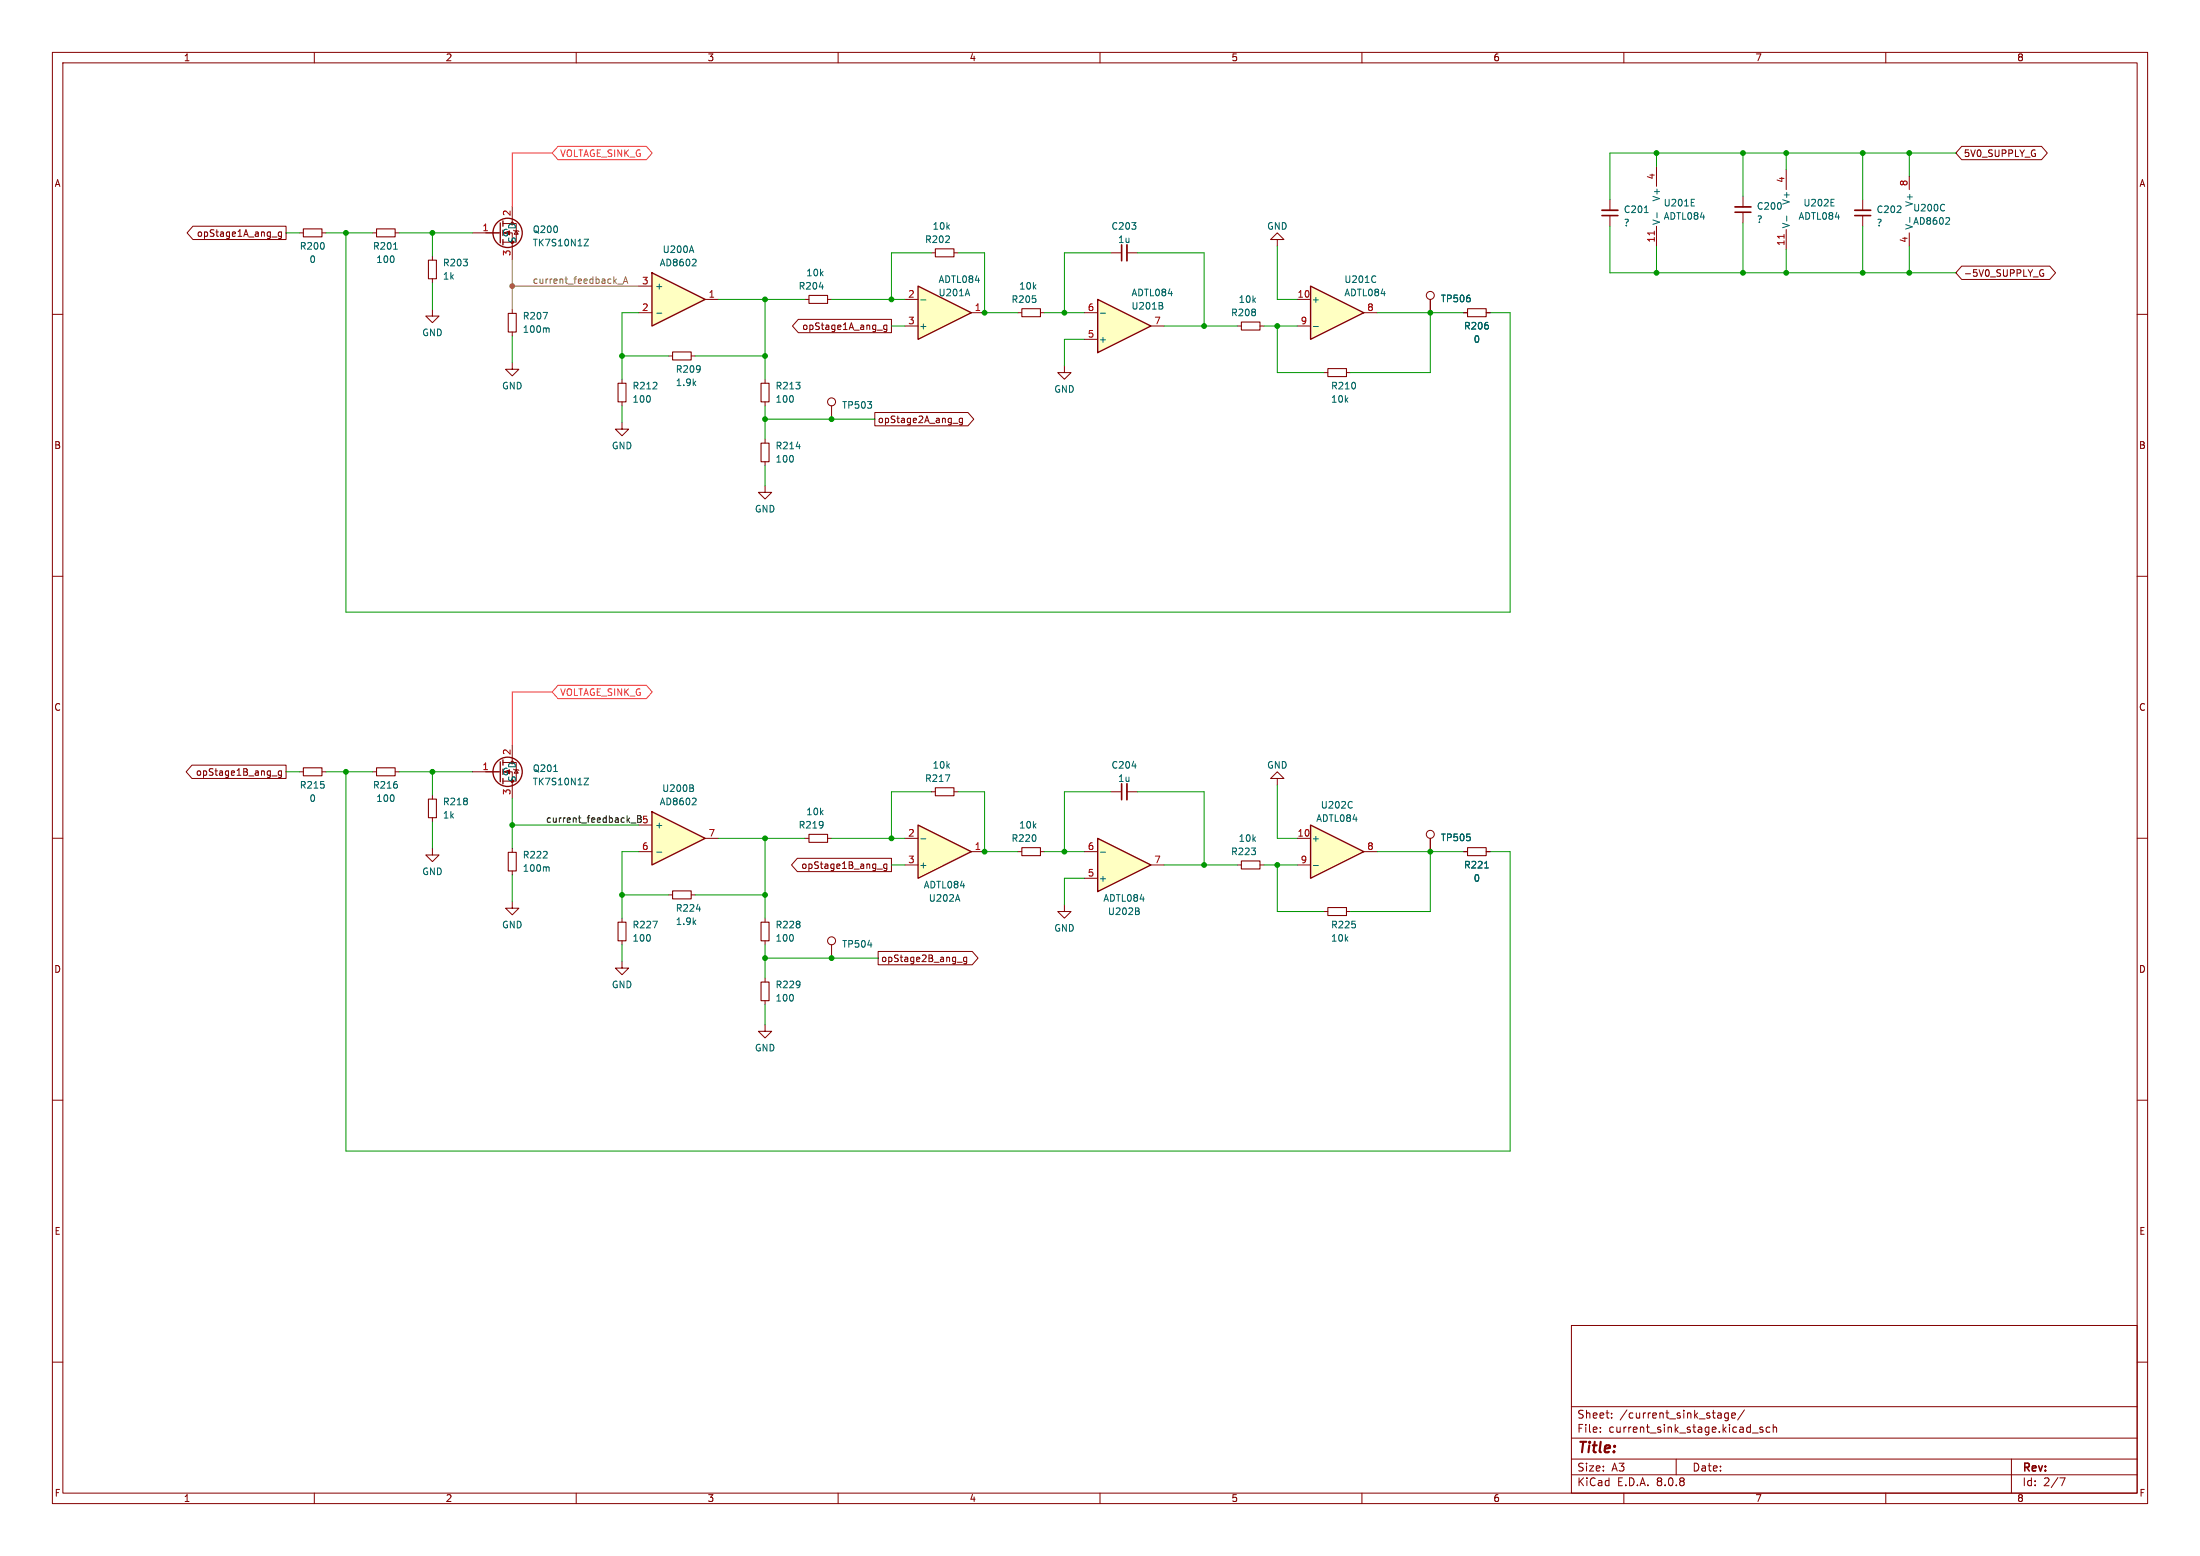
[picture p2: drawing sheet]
<svg xmlns="http://www.w3.org/2000/svg" width="420mm" height="297mm" viewBox="0 0 420 297" stroke-linecap="round" stroke-linejoin="round" font-family="sans-serif">
<g fill="none" stroke="#840000" stroke-width=".19">
<path d="M10 10h400v277h-400zM12 12h396v273h-396zM60 10v2M110 10v2M160 10v2M210 10v2M260 10v2M310 10v2M360 10v2M307.3 38.1v2M332.7 37.5v2M364.5 33.7v2.5"/>
<path d="M153.7 57.2h.7M158 57.2h.7M307.3 41.1v2.1M332.7 40.5v2M364.5 44.5v2.5M10 60h2M158.7 77.5v2.5M236.2 62.2h.8M240.5 62.2h.8M408 60h2M146 83.8v.8M146 88.1v.8"/>
<path d="M10 110h2M408 110h2M10 160h2M57.1 147.3h.8M61.5 147.3h.7M71.1 147.3h.8M75.4 147.3h.8M90.2 147.3h5.3M96 147.3h1.8v5.1M96 145.5h2.6v3.6h-2.6M97.8 142.2v3.3M98.6 146.9l.3 .7h-.7z"/>
<path d="M408 160h2M82.5 161.9v1.3h1.3l-1.3 1.3-1.2-1.3h1.2M97.8 161.9v.8M97.8 166.2v.8M146 175.3v.7M146 179.6v.7M153.7 160h.7M158 160h.7M118.7 183.5v1.3h1.3l-1.3 1.3-1.2-1.3h1.2M10 210h2M408 210h2M300 253h108v32h-108z"/>
<path d="M10 260h2M300 278.5h108M300 274.5h108M300 268.5h108M305.5 273.2v.2M305.5 272.5v.1M307.7 270.5v.2M307.7 269.8v.1M320 278.5v3M329.9 269.8l-.4-.1-.3 .3 .2 .6h.5M329.9 269.7v1.2l-.2 .3-.4-.1M330.6 270.2l.7-.2-.1-.2-.4-.1-.2 .2 .1 .7h.5"/>
<path d="M333 269.1l-1.3 1.9M334.5 273.5h1.2M336.5 272.5l-.3-.1-.3 .2 .1 .2 .5 .2v.3h-.6M337.9 272.5l-.5-.1-.2 .3 .1 .6h.6M338.5 272.5l.2-.1 .4 .1 .1 .9M338.5 271.9v1.5M384 278.5v6.5M408 260h2M60 285v2M110 285v2M160 285v2M210 285v2"/>
<path d="M260 285v2M300 281.5h108M310 285v2M360 285v2M393.2 282.1h1l-.6 1.5"/>
<circle cx="158.7" cy="76.7" r=".76"/>
</g>
<path d="M331.2 39.5h3.1M305.8 40.1h3.1" fill="none" stroke="#840000" stroke-width=".33"/>
<path d="M305.8 41.1h3.1M331.2 40.5h3.1" fill="none" stroke="#840000" stroke-width=".3"/>
<path d="M371.2 39.1h.1M156.4 54.8h.8M313.9 40.6h.7M371.2 40.1v.1M371.9 41.5l.3 .3-.1 .3-.7 .7h.8M152 85.2h.8M105.7 147.3h.7M111.5 148.5h.9l-.9 1.3h.9M104.5 165.5l.3 .1v.7" fill="none" stroke="#006464" stroke-width=".19"/>
<path d="M154.4 56.4h3.6v1.5h-3.6zM237 61.5h3.5v1.5h-3.5zM145.3 84.6h1.5v3.5h-1.5zM57.9 146.6h3.6v1.5h-3.6zM71.9 146.6h3.5v1.5h-3.5zM154.4 159.3h3.6v1.5h-3.6zM97 162.7h1.6v3.5h-1.6zM145.3 176h1.5v3.6h-1.5z" fill="none" stroke="#840000" stroke-width=".2"/>
<g fill="none" stroke="#840000" stroke-width=".25">
<path d="M95.5 145.4v3.8M96 145v1.1M96 148.6v1"/>
<circle cx="96.9" cy="147.3" r="2.79"/>
</g>
<path d="M209.5 57.2l10.2 5-10.2 5.1z" fill="#ffffc2"/>
<path d="M209.5 57.2l10.2 5-10.2 5.1z" fill="none" stroke="#840000" stroke-width=".25"/>
<g fill="none" stroke="#840000" stroke-width=".19">
<path d="M341 32.4v3.8M355.6 38.1v2M207 59.7h2.5M341 43.8v3.8M355.6 41.1v2.1M203.2 69.9v1.2h1.3l-1.3 1.3-1.3-1.3h1.3M207 64.8h2.5M219.7 62.2h2.5M146 92.7v1.3h1.3l-1.3 1.3-1.2-1.3h1.2M82.5 151.8v.7M82.5 156.1v.7M118.7 175.3v.7"/>
<path d="M118.7 179.6v.7M252.7 174h.8M257 174h.8"/>
</g>
<path d="M349.6 39.3h.6M349.6 38h.6M210.1 59.8h.9M221.7 58.3l.3 .3-.1 .3-.1 .1M221.8 57.8l.1 .2-.1 .3M341.1 41.2v1M124.6 175.8h.9l-.6 1.3" fill="none" stroke="#006464" stroke-width=".19"/>
<path d="M354.1 40.1h3" fill="none" stroke="#840000" stroke-width=".33"/>
<path d="M354.1 41.1h3" fill="none" stroke="#840000" stroke-width=".3"/>
<path d="M340.6 44.8v.7" fill="none" stroke="#a90000" stroke-width=".19"/>
<path d="M81.8 152.5h1.5v3.6h-1.5zM118 176h1.5v3.6h-1.5zM253.5 173.2h3.5v1.6h-3.5z" fill="none" stroke="#840000" stroke-width=".2"/>
<path d="M209.5 160l10.2 5.1-10.2 5.1z" fill="#ffffc2"/>
<path d="M209.5 160l10.2 5.1-10.2 5.1z" fill="none" stroke="#840000" stroke-width=".25"/>
<path d="M207 167.6h2.5M207 162.6h2.5M219.7 165.1h2.5" fill="none" stroke="#840000" stroke-width=".19"/>
<path d="M210.1 162.7h.9M217.2 173.9l.3 .2-.1 .3-.1 .2M217.3 173.4l.1 .1-.1 .3" fill="none" stroke="#006464" stroke-width=".19"/>
<path d="M175.3 54.6l10.1 5.1-10.1 5.1z" fill="#ffffc2"/>
<path d="M175.3 54.6l10.1 5.1-10.1 5.1z" fill="none" stroke="#840000" stroke-width=".25"/>
<g fill="none" stroke="#840000" stroke-width=".19">
<path d="M316.2 31.8v3.8M172.7 57.2h2.6M185.4 59.7h2.6M316.2 43.2v3.8M172.7 62.2h2.6M243.8 148.6h1.3l-1.3-1.3-1.2 1.3h1.2v1.3M127.6 170.8h.8M132 170.8h.7M158.7 180.3v2.6"/>
<circle cx="158.7" cy="179.6" r=".76"/>
</g>
<path d="M322.9 39.3h.6M322.9 38h.6M175.8 57.2h1M184.7 55.2l.4 1.3M316.3 40.6v1M132.9 173.5h.8M165.7 180.4h.8" fill="none" stroke="#006464" stroke-width=".19"/>
<path d="M128.4 170.1h3.6v1.5h-3.6z" fill="none" stroke="#840000" stroke-width=".2"/>
<path d="M315.8 44.1v.7" fill="none" stroke="#a90000" stroke-width=".19"/>
<path d="M124.5 154.9l10.1 5.1-10.1 5.1z" fill="#ffffc2"/>
<path d="M124.5 154.9l10.1 5.1-10.1 5.1z" fill="none" stroke="#840000" stroke-width=".25"/>
<g fill="none" stroke="#840000" stroke-width=".19">
<path d="M57.1 44.5h.8M61.5 44.5h.7M194.3 59.7h.8M198.6 59.7h.8M273 57.2v2.5M146 72.4v.8M146 76.7v.8M121.9 157.5h2.6M97.8 172.1v1.3h1.3l-1.3 1.2-1.3-1.2h1.3M121.9 162.6h2.6M134.6 160h2.6M203.2 172.7v1.3h1.3l-1.3 1.3-1.3-1.3h1.3"/>
<circle cx="273.1" cy="56.4" r=".76"/>
</g>
<path d="M132.1 150.4l.3 .3v.3l-.2 .1M132.2 149.9l.2 .1-.2 .3M132.7 152.3l.2 .3-.1 .3-.7 .7h.8M125.4 162.7h.9" fill="none" stroke="#006464" stroke-width=".19"/>
<path d="M57.9 43.7h3.6v1.5h-3.6zM195.1 58.9h3.5v1.6h-3.5zM145.3 73.2h1.5v3.5h-1.5z" fill="none" stroke="#840000" stroke-width=".2"/>
<path d="M175.3 157.5l10.1 5.1-10.1 5z" fill="#ffffc2"/>
<path d="M175.3 157.5l10.1 5.1-10.1 5z" fill="none" stroke="#840000" stroke-width=".25"/>
<g fill="none" stroke="#840000" stroke-width=".19">
<path d="M71.1 44.5h.8M75.4 44.5h.8M82.5 59.1v1.2h1.3l-1.3 1.3-1.2-1.3h1.2M82.5 48.9v.8M82.5 53.2v.8M97.8 59.1v.7M97.8 69.2v1.3h1.3l-1.3 1.3-1.3-1.3h1.3M97.8 63.4v.7M118.7 72.4v.8M118.7 76.7v.8M127.6 67.9h.8M132 67.9h.7"/>
<path d="M118.7 80.6v1.3h1.3l-1.3 1.3-1.2-1.3h1.2M172.7 160h2.6M172.7 165.1h2.6M185.4 162.6h2.6"/>
</g>
<path d="M75.1 47.6h.8M103.7 59.6h.8l-.5 1.3M104.5 62.6l.3 .2v.6M175.8 160.1h1M182.8 170.8l.4 1.2" fill="none" stroke="#006464" stroke-width=".19"/>
<path d="M71.9 43.7h3.5v1.5h-3.5zM81.8 49.7h1.5v3.5h-1.5zM97 59.8h1.6v3.6h-1.6zM118 73.2h1.5v3.5h-1.5zM128.4 67.2h3.6v1.5h-3.6z" fill="none" stroke="#840000" stroke-width=".2"/>
<path d="M124.5 52.1l10.1 5.1-10.1 5z" fill="#ffffc2"/>
<g fill="none" stroke="#840000" stroke-width=".25">
<path d="M95.5 42.5v3.9M96 42.2v1M96 45.7v1M124.5 52.1l10.1 5.1-10.1 5z"/>
<circle cx="96.9" cy="44.4" r="2.79"/>
</g>
<g fill="none" stroke="#840000" stroke-width=".19">
<path d="M97.8 39.4v3.3M90.2 44.5h5.3M96 44.5h1.8v5M96 42.7h2.6v3.5h-2.6M98.6 44.1l.3 .6h-.7zM121.9 59.7h2.6M121.9 54.6h2.6M134.6 57.2h2.6M177.8 48.3h.8M182.1 48.3h.8M212.1 48.3h2M215.1 48.3h2.1"/>
<path d="M243.8 45.7h1.3l-1.3-1.2-1.2 1.2h1.2v1.3"/>
</g>
<path d="M111.5 45.7h.9l-.9 1.2h.9M125.4 59.8h.9M132 46.9l.4 1.3M132.7 49.5l.2 .2-.1 .3-.7 .7h.8" fill="none" stroke="#006464" stroke-width=".19"/>
<path d="M178.6 47.5h3.5v1.5h-3.5z" fill="none" stroke="#840000" stroke-width=".2"/>
<path d="M215.1 46.7v3.1" fill="none" stroke="#840000" stroke-width=".33"/>
<path d="M214.1 46.7v3.1" fill="none" stroke="#840000" stroke-width=".3"/>
<path d="M250.2 157.5l10.1 5.1-10.1 5z" fill="#ffffc2"/>
<path d="M250.2 157.5l10.1 5.1-10.1 5z" fill="none" stroke="#840000" stroke-width=".25"/>
<g fill="none" stroke="#840000" stroke-width=".19">
<path d="M279.4 59.7h.8M283.7 59.7h.8M252.7 71.1h.8M257 71.1h.8M247.6 160h2.6M247.6 165.1h2.6M260.3 162.6h2.6M273 160v2.6M279.4 162.6h.8M283.7 162.6h.8"/>
<circle cx="273.1" cy="159.3" r=".76"/>
</g>
<path d="M258.1 153v.1M258.1 154.1v.1M250.7 165.2h1M283.4 165.7h.7" fill="none" stroke="#006464" stroke-width=".19"/>
<path d="M280.2 58.9h3.5v1.6h-3.5zM253.5 70.4h3.5v1.5h-3.5zM280.2 161.8h3.5v1.5h-3.5z" fill="none" stroke="#840000" stroke-width=".2"/>
<path d="M250.2 54.6l10.1 5.1-10.1 5.1z" fill="#ffffc2"/>
<path d="M250.2 54.6l10.1 5.1-10.1 5.1z" fill="none" stroke="#840000" stroke-width=".25"/>
<g fill="none" stroke="#840000" stroke-width=".19">
<path d="M374.5 27.9h15.2l1.1 1.3-1.1 1.3h-15.2l-1.1-1.3zM36.8 43.2h17.8v2.5h-17.8l-1.1-1.2zM51.9 45.2h1M53.7 44.3v1l-.2 .2h-.3M53.7 44.3h-.3l-.3 .2 .1 .6h.5M247.6 57.2h2.6M260.3 59.7h2.6M273 57.2v2.5M279.4 59.7h.8M283.7 59.7h.8M374.5 50.8h16.8l1.1 1.3-1.1 1.2h-16.8l-1.1-1.2zM390.1 51.5a.59 .59 0 0 0-.7 .6 .59 .59 0 0 0 .7 .6v-.5h-.2"/>
<path d="M152.4 61h17.8v2.5h-17.8l-1.1-1.3zM167 78.7h17.8l1.1 1.3-1.1 1.3h-17.8zM167.5 63h1M169.3 62.1v1l-.2 .2h-.3M169.3 62.1h-.4l-.2 .2 .1 .5h.5M183.7 79.8v1.1l-.2 .2-.3-.1M183.7 79.9l-.3-.1-.3 .3 .1 .5h.5M247.6 62.2h2.6M181.9 80.8h1M36.6 146h18v2.6h-18l-1.1-1.3zM51.9 148.1h1M53.7 147.1v1.1l-.2 .2h-.3"/>
<path d="M53.7 147.2l-.3-.1-.3 .3 .1 .5h.5M177.8 151.1h.8M182.1 151.1h.8M212.1 151.1h2M215.1 151.1h2.1M152.2 163.8h18v2.6h-18l-1.1-1.3zM167.5 165.9h1M169.3 164.9v1.1l-.2 .2-.3-.1M169.3 165l-.4-.1-.2 .3 .1 .5h.5M194.3 162.6h.8M198.6 162.6h.8M236.2 165.1h.8"/>
<path d="M240.5 165.1h.8M273 160v2.6M279.4 162.6h.8M283.7 162.6h.8M146 195.6v1.3h1.3l-1.3 1.2-1.2-1.2h1.2M146 186.7v.8M146 191v.8M167.6 181.6h18l1.1 1.3-1.1 1.3h-18zM182.7 183.7h1M184.5 182.7v1l-.2 .3-.3-.1M184.5 182.8l-.3-.1-.3 .2 .2 .6h.4"/>
</g>
<path d="M262.6 52.7v.1M262.6 53.8v.1M250.7 62.3h1M180.5 147.9h.8l-.5 1.3M216.1 146.2h.8M283.4 165.7h.7" fill="none" stroke="#006464" stroke-width=".19"/>
<path d="M178.6 150.4h3.5v1.5h-3.5zM195.1 161.8h3.5v1.5h-3.5zM237 164.3h3.5v1.6h-3.5zM145.3 187.5h1.5v3.5h-1.5z" fill="none" stroke="#840000" stroke-width=".2"/>
<path d="M215.1 149.6v3.1" fill="none" stroke="#840000" stroke-width=".33"/>
<path d="M214.1 149.6v3.1" fill="none" stroke="#840000" stroke-width=".3"/>
<path d="M105.4 29.2h-7.6v10.2M106.5 27.9h16.9l1.1 1.3-1.1 1.3h-16.9l-1.1-1.3zM105.4 132.1h-7.6v10.1M106.5 130.8h16.9l1.1 1.3-1.1 1.3h-16.9l-1.1-1.3z" fill="none" stroke="#ff3c3c" stroke-width=".19"/>
<path d="M120.4 157.1h1M121.7 156.3h.4M122.1 155.7h-.4v1.3h.5" fill="none" stroke="#0f0f0f" stroke-width=".19"/>
<path d="M97.8 49.5v9.6M97.8 54.6h24.1M117.9 54.2h1M119 54.1l.4-1.3 .4 1.3M119.1 53.7h.6" fill="none" stroke="#8a8038" stroke-width=".19"/>
<g fill="none" stroke="#009600" stroke-width=".19">
<path d="M316.2 29.2v2.6M332.7 29.2v8.3M341 29.2v3.2M355.6 29.2v8.9M364.5 29.2v4.5M373.4 29.2h-66.1v8.9M54.6 44.5h2.5M62.2 44.5h8.9M66 44.5v72.3h222.3v-57.1h-3.8M76.2 44.5h14M82.5 44.5v4.4M82.5 54v5.1"/>
<path d="M121.9 59.7h-3.2v12.7M137.2 57.2h16.5M146 57.2v15.2M158.7 57.2h14M177.8 48.3h-7.6v8.9M182.9 48.3h5.1v11.4h6.3M199.4 59.7h7.6M212.1 48.3h-8.9v11.4M217.2 48.3h12.7v13.9M243.8 47v10.2h3.8M262.9 59.7h16.5M273 59.7v11.4h-15.2"/>
<path d="M307.3 43.2v8.9h66.1M316.2 47v5.1M332.7 42.5v9.6M341 47.6v4.5M355.6 43.2v8.9M364.5 47v5.1M97.8 64.1v5.1M118.7 77.5v3.1M118.7 67.9h8.9M132.7 67.9h13.3M146 77.5v6.3M170.2 62.2h2.5"/>
<path d="M207 64.8h-3.8v5.1M222.2 62.2h14M241.3 62.2h6.3M243.8 62.2v8.9h8.9M146 80h21M146 88.9v3.8M54.6 147.3h2.5M62.2 147.3h8.9M66 147.3v72.4h222.3v-57.1h-3.8M76.2 147.3h14M82.5 147.3v4.5M82.5 156.8v5.1"/>
<path d="M97.8 152.4v9.5M97.8 157.5h24.1M177.8 151.1h-7.6v8.9M182.9 151.1h5.1v11.5h6.3M212.1 151.1h-8.9v11.5M217.2 151.1h12.7v14M243.8 149.9v10.1h3.8M97.8 167v5.1M118.7 170.8h8.9M121.9 162.6h-3.2v12.7M132.7 170.8h13.3M137.2 160h16.5"/>
<path d="M146 160v15.3M158.7 160h14M170.2 165.1h2.5M199.4 162.6h7.6M207 167.6h-3.8v5.1M222.2 165.1h14M241.3 165.1h6.3M243.8 165.1v8.9h8.9M262.9 162.6h16.5M273 162.6v11.4h-15.2M118.7 180.3v3.2M146 180.3v6.4"/>
<path d="M146 191.8v3.8M146 182.9h21.6"/>
</g>
<g fill="#009600" stroke="#009600" stroke-width=".19">
<circle cx="364.5" cy="52.1" r=".46"/>
<circle cx="316.2" cy="52.1" r=".46"/>
<circle cx="355.6" cy="52.1" r=".46"/>
<circle cx="341" cy="29.2" r=".46"/>
<circle cx="332.7" cy="29.2" r=".46"/>
<circle cx="341" cy="52.1" r=".46"/>
<circle cx="332.7" cy="52.1" r=".46"/>
<circle cx="364.5" cy="29.2" r=".46"/>
<circle cx="355.6" cy="29.2" r=".46"/>
<circle cx="273" cy="59.7" r=".46"/>
<circle cx="170.2" cy="57.2" r=".46"/>
<circle cx="146" cy="67.9" r=".46"/>
<circle cx="229.9" cy="62.2" r=".46"/>
<circle cx="203.2" cy="59.7" r=".46"/>
<circle cx="158.7" cy="80" r=".46"/>
<circle cx="188" cy="59.7" r=".46"/>
<circle cx="146" cy="170.8" r=".46"/>
<circle cx="146" cy="160" r=".46"/>
<circle cx="66" cy="147.3" r=".46"/>
<circle cx="118.7" cy="170.8" r=".46"/>
<circle cx="82.5" cy="147.3" r=".46"/>
<circle cx="97.8" cy="157.5" r=".46"/>
<circle cx="170.2" cy="160" r=".46"/>
<circle cx="229.9" cy="165.1" r=".46"/>
<circle cx="243.8" cy="165.1" r=".46"/>
<circle cx="203.2" cy="162.6" r=".46"/>
<circle cx="188" cy="162.6" r=".46"/>
<circle cx="66" cy="44.5" r=".46"/>
<circle cx="146" cy="80" r=".46"/>
<circle cx="146" cy="57.2" r=".46"/>
<circle cx="118.7" cy="67.9" r=".46"/>
<circle cx="82.5" cy="44.5" r=".46"/>
<circle cx="243.8" cy="62.2" r=".46"/>
<circle cx="273" cy="162.6" r=".46"/>
<circle cx="316.2" cy="29.2" r=".46"/>
<circle cx="146" cy="182.9" r=".46"/>
<circle cx="158.7" cy="182.9" r=".46"/>
</g>
<circle cx="97.8" cy="54.6" r=".46" fill="#8a8038" stroke="#8a8038" stroke-width=".19"/>
<text font-size="2.8" fill="#840000" x="301" y="277.9">Title:</text>
<g font-size="2.1" fill="#840000">
<text x="301" y="273.7">File:</text>
<text x="301" y="271">Sheet:</text>
<text x="307.1" y="273.7">current_sink_stage.kicad_sch</text>
<text x="309.2" y="271">/current_sink_stage/</text>
<text x="301" y="281.1">Size:</text>
<text x="307.6" y="281.1">A3</text>
<text x="323" y="281.1">Date:</text>
<text x="386" y="281.3">Rev:</text>
<text x="301" y="283.9">KiCad</text>
<text x="308.7" y="283.9">E.D.A.</text>
<text x="316.3" y="283.9">8.0.8</text>
<text x="386" y="283.9">Id:</text>
<text x="390.1" y="283.9">2/7</text>
</g>
<g font-size="1.8" fill="#840000">
<text x="35" y="11.9">1</text>
<text x="85" y="11.9">2</text>
<text x="135" y="11.9">3</text>
<text x="185" y="11.9">4</text>
<text x="235" y="11.9">5</text>
<text x="285" y="11.9">6</text>
<text x="335" y="11.9">7</text>
<text x="385" y="11.9">8</text>
<text x="10.3" y="35.9">A</text>
<text x="374.8" y="30.2">5V0_SUPPLY_G</text>
<text x="408.3" y="35.9">A</text>
<text x="37.5" y="45.4">opStage1A_ang_g</text>
<text x="374.8" y="53">-5V0_SUPPLY_G</text>
<text x="153.1" y="63.2">opStage1A_ang_g</text>
<text x="167.5" y="81">opStage2A_ang_g</text>
<text x="10.3" y="85.9">B</text>
<text x="408.2" y="85.9">B</text>
<text x="10.3" y="135.9">C</text>
<text x="408.2" y="135.9">C</text>
<text x="37.3" y="148.3">opStage1B_ang_g</text>
<text x="152.9" y="166.1">opStage1B_ang_g</text>
<text x="10.3" y="185.9">D</text>
<text x="168.1" y="183.8">opStage2B_ang_g</text>
<text x="408.2" y="185.9">D</text>
<text x="10.3" y="235.9">E</text>
<text x="408.3" y="235.9">E</text>
<text x="10.3" y="285.9">F</text>
<text x="35" y="286.9">1</text>
<text x="85" y="286.9">2</text>
<text x="135" y="286.9">3</text>
<text x="185" y="286.9">4</text>
<text x="235" y="286.9">5</text>
<text x="285" y="286.9">6</text>
<text x="335" y="286.9">7</text>
<text x="385" y="286.9">8</text>
<text x="408.3" y="285.9">F</text>
</g>
<g font-size="1.8" fill="#ff3c3c">
<text x="106.8" y="30.2">VOLTAGE_SINK_G</text>
<text x="106.8" y="133">VOLTAGE_SINK_G</text>
</g>
<g font-size="1.8" fill="#a90000">
<text x="316" y="34.4" transform="rotate(-90 316 34.4)">4</text>
<text x="340.7" y="35" transform="rotate(-90 340.7 35)">4</text>
<text x="364.2" y="35.6" transform="rotate(-90 364.2 35.6)">8</text>
<text x="97.5" y="41.3" transform="rotate(-90 97.5 41.3)">2</text>
<text x="92" y="44.2">1</text>
<text x="316" y="46.4" transform="rotate(-90 316 46.4)">11</text>
<text x="340.7" y="47" transform="rotate(-90 340.7 47)">11</text>
<text x="364.2" y="46.4" transform="rotate(-90 364.2 46.4)">4</text>
<text x="97.5" y="49" transform="rotate(-90 97.5 49)">3</text>
<text x="122.5" y="59.4">2</text>
<text x="122.5" y="54.4">3</text>
<text x="135.2" y="56.9">1</text>
<text x="173.3" y="56.9">2</text>
<text x="186" y="59.4">1</text>
<text x="207.6" y="59.4">6</text>
<text x="247.6" y="56.9">10</text>
<text x="260.9" y="59.4">8</text>
<text x="173.3" y="62">3</text>
<text x="207.6" y="64.5">5</text>
<text x="220.3" y="62">7</text>
<text x="248.2" y="62">9</text>
<text x="92" y="147.1">1</text>
<text x="97.5" y="144.2" transform="rotate(-90 97.5 144.2)">2</text>
<text x="97.5" y="151.8" transform="rotate(-90 97.5 151.8)">3</text>
<text x="135.2" y="159.8">7</text>
<text x="173.3" y="159.8">2</text>
<text x="247.6" y="159.8">10</text>
<text x="122.5" y="162.3">6</text>
<text x="173.3" y="164.8">3</text>
<text x="186" y="162.3">1</text>
<text x="207.6" y="167.4">5</text>
<text x="207.6" y="162.3">6</text>
<text x="220.3" y="164.8">7</text>
<text x="248.2" y="164.8">9</text>
<text x="260.9" y="162.3">8</text>
</g>
<g font-size="1.8" fill="#006464">
<text x="309.9" y="40.9">C201</text>
<text x="317.1" y="38.6" transform="rotate(-90 317.1 38.6)">V+</text>
<text x="317.5" y="39.6">U201E</text>
<text x="335.3" y="40.2">C200</text>
<text x="341.9" y="39.2" transform="rotate(-90 341.9 39.2)">V+</text>
<text x="344.2" y="39.6">U202E</text>
<text x="358.1" y="40.9">C202</text>
<text x="365.1" y="40.6">U200C</text>
<text x="365.4" y="39.6" transform="rotate(-90 365.4 39.6)">V+</text>
<text x="57.1" y="47.9">R200</text>
<text x="71.1" y="47.9">R201</text>
<text x="95.8" y="45.3">G</text>
<text x="98.7" y="46.5" transform="rotate(-90 98.7 46.5)">S</text>
<text x="98.7" y="43.9" transform="rotate(-90 98.7 43.9)">D</text>
<text x="101.6" y="47.2">TK7S10N1Z</text>
<text x="101.6" y="44.7">Q200</text>
<text x="176.5" y="46.6">R202</text>
<text x="177.9" y="44">10k</text>
<text x="212.1" y="44">C203</text>
<text x="213.4" y="46.6">1u</text>
<text x="241.8" y="44">GND</text>
<text x="309.9" y="43.4">?</text>
<text x="317.1" y="43.1" transform="rotate(-90 317.1 43.1)">V-</text>
<text x="317.5" y="42.1">ADTL084</text>
<text x="335.3" y="42.8">?</text>
<text x="341.9" y="43.7" transform="rotate(-90 341.9 43.7)">V-</text>
<text x="343.3" y="42.1">ADTL084</text>
<text x="358.1" y="43.4">?</text>
<text x="365.1" y="43.1">AD8602</text>
<text x="365.4" y="43.9" transform="rotate(-90 365.4 43.9)">V-</text>
<text x="59" y="50.4">0</text>
<text x="71.7" y="50.4">100</text>
<text x="84.5" y="51">R203</text>
<text x="84.5" y="53.6">1k</text>
<text x="125.8" y="51">AD8602</text>
<text x="126.4" y="48.5">U200A</text>
<text x="153.8" y="52.9">10k</text>
<text x="125" y="55.5">+</text>
<text x="152.4" y="55.5">R204</text>
<text x="179.1" y="56.7">U201A</text>
<text x="179.1" y="54.2">ADTL084</text>
<text x="193" y="58">R205</text>
<text x="194.5" y="55.5">10k</text>
<text x="215.9" y="59.3">U201B</text>
<text x="215.9" y="56.7">ADTL084</text>
<text x="236.4" y="58">10k</text>
<text x="250.3" y="58">+</text>
<text x="256.5" y="54.2">U201C</text>
<text x="256.5" y="56.7">ADTL084</text>
<text x="275" y="57.9">TP506</text>
<text x="80.5" y="64.4">GND</text>
<text x="99.7" y="61.2">R207</text>
<text x="99.7" y="63.7">100m</text>
<text x="175.4" y="63.1">+</text>
<text x="209.7" y="65.6">+</text>
<text x="234.9" y="60.6">R208</text>
<text x="279.4" y="63.1">R206</text>
<text x="281.2" y="65.6">0</text>
<text x="128.9" y="71.3">R209</text>
<text x="95.8" y="74.5">GND</text>
<text x="120.7" y="74.5">R212</text>
<text x="120.7" y="77.1">100</text>
<text x="128.9" y="73.9">1.9k</text>
<text x="148" y="74.5">R213</text>
<text x="148" y="77.1">100</text>
<text x="201.2" y="75.2">GND</text>
<text x="254" y="74.5">R210</text>
<text x="254" y="77.1">10k</text>
<text x="160.7" y="78.2">TP503</text>
<text x="116.7" y="86">GND</text>
<text x="148" y="86">R214</text>
<text x="148" y="88.5">100</text>
<text x="144" y="98">GND</text>
<text x="95.8" y="148.2">G</text>
<text x="98.7" y="149.4" transform="rotate(-90 98.7 149.4)">S</text>
<text x="98.7" y="146.8" transform="rotate(-90 98.7 146.8)">D</text>
<text x="101.6" y="147.5">Q201</text>
<text x="176.5" y="149.5">R217</text>
<text x="177.9" y="146.9">10k</text>
<text x="212.1" y="146.9">C204</text>
<text x="213.4" y="149.5">1u</text>
<text x="241.8" y="146.9">GND</text>
<text x="57.1" y="150.7">R215</text>
<text x="59" y="153.3">0</text>
<text x="71.1" y="150.7">R216</text>
<text x="71.7" y="153.3">100</text>
<text x="84.5" y="153.9">R218</text>
<text x="101.6" y="150.1">TK7S10N1Z</text>
<text x="125.8" y="153.9">AD8602</text>
<text x="126.3" y="151.4">U200B</text>
<text x="153.8" y="155.8">10k</text>
<text x="252.1" y="154.5">U202C</text>
<text x="84.5" y="156.4">1k</text>
<text x="125" y="158.3">+</text>
<text x="152.4" y="158.3">R219</text>
<text x="193" y="160.9">R220</text>
<text x="194.5" y="158.3">10k</text>
<text x="236.4" y="160.9">10k</text>
<text x="250.3" y="160.9">+</text>
<text x="251.2" y="157.1">ADTL084</text>
<text x="275" y="160.8">TP505</text>
<text x="80.5" y="167.2">GND</text>
<text x="99.7" y="164.1">R222</text>
<text x="99.7" y="166.6">100m</text>
<text x="175.4" y="166">+</text>
<text x="234.9" y="163.4">R223</text>
<text x="279.4" y="166">R221</text>
<text x="176.2" y="169.8">ADTL084</text>
<text x="177.2" y="172.3">U202A</text>
<text x="209.7" y="168.5">+</text>
<text x="210.5" y="172.3">ADTL084</text>
<text x="281.2" y="168.5">0</text>
<text x="95.8" y="177.4">GND</text>
<text x="120.7" y="177.4">R227</text>
<text x="120.7" y="179.9">100</text>
<text x="128.9" y="174.2">R224</text>
<text x="128.9" y="176.8">1.9k</text>
<text x="148" y="177.4">R228</text>
<text x="148" y="179.9">100</text>
<text x="201.2" y="178">GND</text>
<text x="211.4" y="174.9">U202B</text>
<text x="254" y="177.4">R225</text>
<text x="254" y="179.9">10k</text>
<text x="160.7" y="181.1">TP504</text>
<text x="116.7" y="188.8">GND</text>
<text x="148" y="188.8">R229</text>
<text x="148" y="191.4">100</text>
<text x="144" y="200.9">GND</text>
</g>
<text font-size="1.8" fill="#8a8038" x="101.6" y="54.3">current_feedback_A</text>
<g font-size="1.8" fill="#0f0f0f">
<text x="104.1" y="157.1">current_feedback_B</text>
<text x="122.5" y="157.2">5</text>
</g>
</svg>
